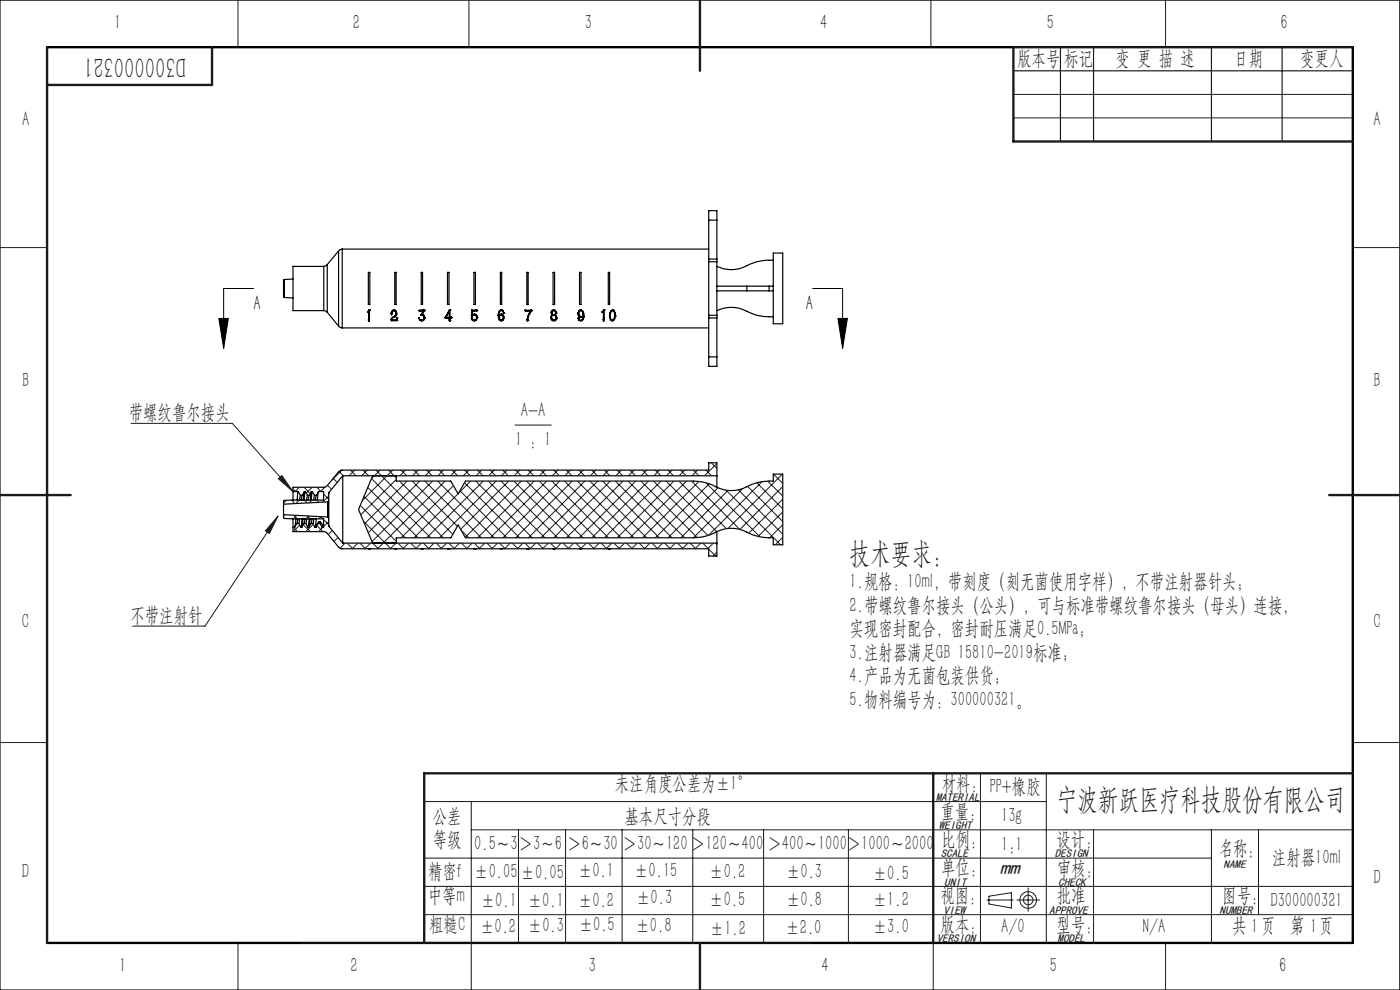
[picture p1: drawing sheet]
<svg xmlns="http://www.w3.org/2000/svg" width="297mm" height="210mm" viewBox="0 0 297 210" stroke-linecap="round" stroke-linejoin="round" font-family="sans-serif">
<path d="M46.4 67.5h2l-1 6.4zM53.8 61.2h-6.4v12.7M172.4 61.2h6.4v12.7M177.8 67.5h2l-1 6.4z" fill="none" stroke="#000" stroke-width=".21"/>
<g fill="none" stroke="#191924" stroke-width=".21">
<path d="M50.5 0v10M99.5 0v10M197.5 0v10M247.3 0v10M215 20h72M215 25h72M0 52.5h10M287 52.5h10M27.8 89.8h21.5l12.9 14.5M109.3 90.2h7.6M59 109.5l-1.9 3.7-.8-.6zM59 109.5l-15.5 23.3h-15.3"/>
<path d="M59.1 101.6l.7-.7 2.4 3.4zM0 157.5h10M287 157.5h10M90 170h132M100 176h187M100 170v40M110 176v24M120 176v24M132 176v24M147 176v24M162 176v24M180 176v24"/>
<path d="M208 164v36M222 164v36M232 176v24M257 176v24M267 176v18M90 182h167M90 188h197M90 194h197M209.4 190.9h5.6M209.8 190.1l4.8-.7v3.2l-4.8-.8zM215.7 190.9h4.9M218.1 188.3v5"/>
<path d="M50.5 200v10M198 200v10M247.3 200v10"/>
<circle cx="218.1" cy="190.9" r="1.77"/>
<circle cx="218.1" cy="190.9" r="1.03"/>
</g>
<path d="M0 0h297v210h-297z" fill="none" stroke="#000" stroke-width=".25"/>
<path d="M10 10h277v190h-277" fill="none" stroke="#000" stroke-width=".5"/>
<path d="M215 10h72M215 15h72M225 10v20M232 10v20M257 10v20M272 10v20M64 200h108" fill="none" stroke="#191924" stroke-width=".25"/>
<path d="M10 10v190M45 10v8h-35M148.5 0v15M215 10v20h72M0 105h15M282 105h15M198 164v36M287 164h-197v36M148.5 200v10" fill="none" stroke="#191924" stroke-width=".5"/>
<path d="M177.8 67.5h2l-1 6.4zM46.4 67.5h2l-1 6.4z" fill="#000"/>
<path d="M59.1 101.6l.7-.7 2.4 3.4zM59 109.5l-1.9 3.7-.8-.6z" fill="#191924"/>
<g fill="none" stroke="#000" stroke-width=".25">
<path d="M60.3 59.3l-.2 .1v3.6l.2 .1M60.3 59.3v3.8M62.2 59.2l-1.9 .1M68.7 56.5h-6.5v9.4h6.5M68.7 56.5v9.4M69.4 56.1l-.7 .4M69.4 56.1v10.1M71.8 53.2v16M71.8 53.2l-2.4 2.9M72.6 52.8l-.8 .4M72.6 52.8v16.8M72.6 52.8h77.8"/>
<path d="M78.1 57.8h.4v6.8h-.4zM83.7 57.8h.3v6.8h-.3zM89.4 57.8h.2v6.8h-.2zM94.9 57.8h.3v6.8h-.3zM100.5 57.8h.4v6.8h-.4zM106.2 57.8h.2v6.8h-.2zM111.8 57.8h.2v6.8h-.2zM117.3 57.8h.4v6.8h-.4zM122.9 57.8h.4v6.8h-.4zM129 57.8h.3v6.8h-.3zM150.4 55v.5M150.4 46.7v-2h1.7v2"/>
<path d="M150.4 55.5h1.7M150.4 55h1.7M150.4 46.7v8.3M150.4 55.5v11.4M150.4 46.7h1.7M152.1 55v.5M152.1 46.7v8.3M152.1 55.5v11.4M164 53.7h2.1v15h-2.1zM164 55.2a11.2 11.2 0 0 0-6.3 1.5 6.8 6.8 0 0 1-5.6-.2M60.3 63.1l1.9 .1M68.7 65.9l.7 .3"/>
<path d="M69.4 66.2l2.4 3M71.8 69.2l.8 .4M72.6 69.6h77.8M78 66.2l.2-.1v1.4M78 66.2h.1M78.2 67.5l-.1 .4M78.2 67.5h.1M78.2 65.9h.1M78.2 65.9l-.2 .3M78.3 65.7h.1M78.3 65.7l-.1 .2M78.4 65.7h.1"/>
<path d="M78.4 65.7l-.1 2.4-.2-.2 .1-.4M83 66.4h.1M83 67.8v.2l1.2-.1M83 66.4l.1 .4 .2-.7 .2-.1h.3a.74 .74 0 0 1 .1 .9l-.2 .2M83 67.8h.1M83 67.8v.1M83.5 67.2l-.5 .6M83.5 67.2h.1M83.6 65.8a.63 .63 0 0 1 .6 .8M83.6 65.8l-.5 .2-.1 .4M83.6 65.8h.1M83.6 65.8a.82 .82 0 0 1 .6 .9 .82 .82 0 0 1-.8 .7l-.3 .5h.9"/>
<path d="M83.7 67.1l-.2 .1M83.7 67.1h.1M84 66.5l-.1 .4-.2 .2M84 67.9h.1M84.1 67.8l-.1 .1M84.1 67.8h.1M84.1 67.5h.1M84.1 67.5v.3M84.2 67.5h.1M84.2 67.9h.1M84.2 67.9v.1M84.2 67.5v.4"/>
<path d="M88.9 65.9h.1M88.9 65.9l.1 .1 .8-.1-.2 .4M88.9 67.4l.2 .5h.4M88.9 67.4a.57 .57 0 0 0 .4 .7 .57 .57 0 0 0 .7-.2l.1-.5M88.9 67.5l.3 .4 .3 .1M88.9 67.4v.1M89 65.9h-.1M89 65.9h.1M89.1 65.9h.1M89.3 66.7l.1 .2 .2-.1 .3 .5v.5l-.4 .2M89.3 66.7h.1M89.4 66.7h.1"/>
<path d="M89.5 67.9v.1M89.5 66.7l.4 .2 .2 .5M89.6 66.3h.1M89.6 66.3l-.2 .4M89.8 65.8h.1M89.8 65.8l-.7 .1M89.8 65.7h.1M89.8 65.7v.1M89.9 65.7h.1M89.9 65.7v.1M89.9 65.7h-.1M89.9 67.4v.4l-.4 .1"/>
<path d="M89.9 65.8h.1M89.9 65.8l.1 .1M90 65.9l-.5 .8M90 65.9h.1M90.1 67.4h.1M94.4 67.3l.1 .2h.8v.3M94.4 67.3h.1M95.3 67.8v.1M95.3 67.8v.2M95.3 66.1v1.2l-.7 .1zM95.3 67.8h.1M95.3 68l.1 .1"/>
<path d="M95.3 68h.1M95.4 65.7l-1 1.6M95.4 65.7l-.9 1.6M95.4 65.7h.1M95.4 68.1h.1M95.5 68h.1M95.5 67.3h.1M95.5 65.7v1.6M95.5 68l-.1 .1M95.5 65.7h.1M95.5 68v.1M95.6 67.3h.1"/>
<path d="M95.6 67.3h-.1M95.7 67.3h.1M95.7 67.3l.1 .1M95.7 67.3h-.1M95.8 67.4h-.3v.6M95.8 67.4h.1M100 67l.2 .1a.43 .43 0 0 1 .4-.3 .43 .43 0 0 1 .4 .2v.8l-.4 .2M100 67.5h.1M100 65.7h.1M100 65.7l.1 1.2M100.1 67.5l.1 .3 .4 .1M100.1 67.5l.1 .3 .4 .2"/>
<path d="M100.1 66.2h.1M100.1 66.9h.1M100.1 67.5h.1M100.1 66.9l-.1 .1M100.1 65.7l.1 .2M100.1 65.7h.1M100.2 65.9h.1M100.2 65.9h.2M100.3 65.9h.1M100.4 65.9h.1M100.6 65.9h.1M100.6 65.9h.2"/>
<path d="M100.6 65.9h-.2M100.6 67.9v.1M100.6 66.6a.61 .61 0 0 1 .6 .8M100.6 66.6l-.4 .2M100.6 66.7l-.4 .1M100.6 66.7a.58 .58 0 0 1 .6 .7M100.6 66.6v.1M100.8 65.9h.1M100.9 65.8l-.1 .1M100.9 65.8h.1M101 65.8h.1M101 65.8h-.1"/>
<path d="M101 65.7h.1M101 65.7l.2 .2M101 65.7v.1M101.1 67.4l-.1 .4-.4 .1M101.2 65.9l-1 .2v.7M101.2 65.9h.1M101.2 67.4a.6 .6 0 0 1-.5 .7 .6 .6 0 0 1-.7-.6M101.2 67.4h.1M105.9 67.4l.1-.4a.36 .36 0 0 1 .6-.1l.2 .8-.4 .3M105.9 67.4l.1 .4 .4 .2M105.9 67.4l.1 .4 .4 .1M105.9 67.4h.1"/>
<path d="M106.3 66.7l.5 .2 .1 .5M106.3 66.7h.1M106.4 65.7l.3 .2 .2 .5M106.4 65.7l-.4 .1-.2 .4-.1 .9M106.4 65.7h.1M106.4 65.7h-.1a1.42 1.42 0 0 0-.1 2.3l.2 .1a.73 .73 0 0 0 .5-.8 .73 .73 0 0 0-.6-.6M106.4 67.9v.1M106.8 67.4l-.1 .4-.3 .1M106.9 66.4l-.1 .1a.45 .45 0 0 0-.2-.5 .45 .45 0 0 0-.5 0l-.2 .5-.1 .6 .2-.3 .3-.1M106.9 66.4h.1M111.3 65.8v.1a.74 .74 0 0 0 1 .1h.2l-.1 .2M111.3 65.8h.1"/>
<path d="M111.3 65.8l.1 .1M111.4 65.9h.1M111.4 65.9h1.1M111.6 65.9h.1M111.8 67.9h.1M111.8 67.9l.1 .2M111.8 67.8h.1M111.8 67.8v.1M112 68v.1M112 68h.1M112 67.9v.1M112 68.1h-.1"/>
<path d="M112 65.9h.1M112.2 66.6l-.4 1.2M112.2 66.6h.1M112.4 66.2h.1M112.4 66.2l-.2 .4M112.5 65.9h.1M112.6 65.7h.1M112.6 65.7l.2 .2M112.6 65.7l-.1 .2M112.8 65.9h.1M112.8 65.9l-.7 1.2-.1 .9M116.8 67.4h.1"/>
<path d="M116.9 66.2h.1M116.9 66.2v.4l.3 .3M116.9 66.2v.1M117 67.4v.3M117 67.7l.5 .2M117 67.7h.1M117.1 66.4a.43 .43 0 0 1 .5-.5 .43 .43 0 0 1 .2 .8l-.3 .1M117.1 66.4l.1 .3 .3 .1M117.1 66.3v.1M117.2 66.9l-.4 .5M117.2 66.9h.1M117.5 65.7l.4 .3 .1 .4"/>
<path d="M117.5 65.7l-.4 .2-.2 .3M117.5 65.7h.1M117.5 66.8h.1M117.5 67.9h.1M117.7 66.8l.3 .2 .1 .5M117.7 66.8l.4 .4v.5a.67 .67 0 0 1-.7 .4 .67 .67 0 0 1-.6-.7M117.9 66.3l-.1 .3-.3 .2M118 66.4l-.3 .4M118 67.4l-.2 .5h-.3M118 67.4a.52 .52 0 0 0-.6-.5 .52 .52 0 0 0-.4 .8M118 66.4h.1M118 67.4h.1"/>
<path d="M122.7 66.4a.61 .61 0 0 0 .2 .9 .61 .61 0 0 0 .8-.3v.3M122.7 66.4h.1M122.7 67.5h.1M122.7 66.4l-.1 .3M122.8 66.6v.3M122.8 66.9l.1 .2 .3 .1M122.8 66.9h.1M122.8 66.9l.2 .3h.2M123.2 65.7l.3 .2 .3 .4 .1 .8M123.2 65.7l-.4 .3-.1 .4M123.2 65.7l.3 .2 .3 .4 .1 .9M123.2 65.7h.1"/>
<path d="M123.2 67.2h.1M123.6 66.6l-.1 .5-.3 .1M123.6 66.6v-.4a.44 .44 0 0 0-.6-.2 .44 .44 0 0 0-.2 .5v.4M123.6 66.6h.1M123.7 67.3l-.1 .4a.46 .46 0 0 1-.5 .3 .46 .46 0 0 1-.4-.5M123.7 67.1h.1M123.7 67.3h.1M123.9 67.2l-.1 .5a.57 .57 0 0 1-.7 .4 .57 .57 0 0 1-.4-.6M123.9 67.1v.1M127.7 66.2l.3-.1v1.4M127.7 66.2h.1M128 67.5v.4"/>
<path d="M128 67.5l.1 .6M128 67.5h.1M128.1 68.1h.1M128.1 65.9h.1M128.1 65.9l-.4 .3M128.1 65.7h.1M128.1 65.7v.2M128.2 65.7l-.1 2.4M128.2 65.7h.1M129.3 67h.1M129.3 67l.2 .9 .4 .2 .5-.4 .2-.6M129.4 67.1l.2 .7 .3 .2"/>
<path d="M129.8 66h.3a1.49 1.49 0 0 1-.1 1.9l-.2 .1a1.38 1.38 0 0 1 0-2zM129.9 68h.1M130 65.7l-.4 .3-.3 1M130 65.7l.1 .1a1.28 1.28 0 0 1 .5 1.3M130 65.7h.1M130.4 66.9l-.2 .9-.3 .2M130.6 67.1h.1M150.4 66.9v.5M150.4 75.7v2h1.7v-2M150.4 66.9h1.7M150.4 67.4v8.3M150.4 67.4h1.7"/>
<path d="M150.4 75.7h1.7M152.1 61.7h6.3M152.1 60.7h6.3M152.1 65.9a7.2 7.2 0 0 1 6.9 .4 10.6 10.6 0 0 0 5 .9M152.1 66.9v.5M152.1 67.4v8.3M158.4 61.7h4.8M158.4 60.7h4.8M158.4 60.7v1M163.2 61.7h.8M163.2 60.7v1M163.2 60.7h.8"/>
<path d="M60.1 109.2v.6l.2 .2 1.9 .1M60.1 107v2.2M60.1 109.2l9.4 .5M62.2 104.3v1.8M62.2 110.1v1.8M62.2 106.1h-1.9l-.2 .2v.7M62.2 111.9v.9h6.9l2.7 3.3 .6 .3h78v1.6h1.7v-2.8M62.2 104.3h1.1M62.2 110.1h6.5v1.8h-.4M62.8 110.1l-.2 1.7M63 111a.91 .91 0 0 1-.8 .9M63 111h.4"/>
<path d="M63.2 110.1l-.2 .9M63.3 104.3l.4 .8M63.3 104.3l-.3 1.8M63.4 111l.4 .9M63.6 110.1l-.2 .9M63.7 105.1l-.2 1M63.7 105.1h.4M64.1 110.1l-.3 1.8M64.1 105.1l-.2 1M64.3 110.1l-.2 1.7M64.5 111l-.5 .9h-.2M64.5 111h.4"/>
<path d="M64.5 104.3l-.2 1.8M64.7 110.1l-.2 .9M64.8 104.3l.4 .8M64.8 104.3l-.3 1.8M64.8 104.3h-.2l-.5 .8M64.9 111l.4 .9M65.1 110.1l-.2 .9M65.2 105.1l-.1 1M65.2 105.1h.4M65.6 110.1l-.3 1.8M65.6 105.1l-.2 1M65.8 110.1l-.3 1.7"/>
<path d="M66 111l-.5 .9h-.2M66 111h.4M66 104.3l-.2 1.8M66.2 110.1l-.2 .9M66.3 104.3l.4 .8M66.3 104.3l-.3 1.8M66.3 104.3h-.2l-.5 .8M66.4 111l.4 .9M66.6 110.1l-.2 .9M66.7 105.1l-.2 1M66.7 105.1h.4M67.1 105.2l-.2 .9"/>
<path d="M67.1 110.1l-.3 1.8M67.1 105.1l.5-.8h1.1v1.8h-6.5M67.1 105.1h.1M67.5 111l-.5 .9h-.2M67.5 111h.4M67.6 104.3l-.3 1.8M67.6 110.7l-.5 .7v.4M67.6 110.7l-.1 .3M67.6 110.7h.4M67.9 111l.4 .9M68 110.7l.4 .7-.1 .5M68 110.7l-.1 .3"/>
<path d="M69.5 106.5v3.2M69.5 106.5l-9.4 .5M69.5 109.7l.2 .2M69.7 104.6h.1M69.7 111.6h.1M69.7 104.6v7M69.7 106.2v3.7M69.7 104.6v1.6M69.7 109.9v1.7M69.7 106.2l-.2 .3M69.7 111.6l3 3.6M72.7 100.9v14.3"/>
<path d="M72.7 115.2h79.4M72.7 100.9h79.4M72.7 100.9l-3 3.7M78.1 116.4h.1M78.5 116.4h.1M79.1 100.9l-3 7.2 3 7.1M83.7 116.4h.1M84 116.4h.1M84.1 100.9v1.2h11.5l1.6 2.7 1.5-2.7h48.4a11.4 11.4 0 0 1 5.5 1.5 7.6 7.6 0 0 0 7-.9l1.7-.5 2.7-.1v-1.5h2.1v15h-2.1v-1.5a11.6 11.6 0 0 1-6.3-1.6 7.6 7.6 0 0 0-7 .9l-1.7 .5-1.9 .2h-48.4l-1.5-2.7-1.6 2.7h-11.5v1.1M89.4 116.4h.1M89.6 116.4h.1M94.9 116.4h.1"/>
<path d="M95.2 116.4h.1M100.5 116.4h.1M100.9 116.4h.1M106.2 116.4h.1M106.4 116.4h.1M111.8 116.4h.1M112 116.4h.1M117.3 116.4h.1M117.7 116.4h.1M122.9 116.4h.1M123.3 116.4h.1M129 116.4h.1"/>
<path d="M129.3 116.4h.1M152.1 100.9v-2.7h-1.7v1.5h-78l-.6 .4-2.7 3.2-6.9 .1v.9M152.1 112.8v2.4M152.1 100.9v2.5"/>
</g>
<g fill="none" stroke="#191924" stroke-width=".21">
<path d="M72.5 99.7l-2.2 2.3M74.3 99.7l1.2 1.2M75.2 99.7l-1.2 1.2M77 99.7l1.2 1.2M77.9 99.7l-1.2 1.2M79.7 99.7l14.4 14.4M80.6 99.7l-1.8 1.9M82.4 99.7l1.7 1.7M83.3 99.7l-6.5 6.5M85.1 99.7l1.2 1.2M86 99.7l-1.2 1.2M87.8 99.7l1.2 1.2"/>
<path d="M88.7 99.7l-1.2 1.2M90.5 99.7l1.2 1.2M91.4 99.7l-1.2 1.2M93.2 99.7l1.2 1.2M94.1 99.7l-1.2 1.2M95.9 99.7l1.2 1.2M96.8 99.7l-1.2 1.2M98.6 99.7l1.2 1.2M99.5 99.7l-1.2 1.2M101.2 99.7l1.3 1.2M102.2 99.7l-1.2 1.2M104 99.7l1.2 1.2"/>
<path d="M104.9 99.7l-1.2 1.2M106.6 99.7l1.2 1.2M107.6 99.7l-1.2 1.2M109.4 99.7l1.2 1.2M110.3 99.7l-1.2 1.2M112 99.7l1.2 1.2M113 99.7l-1.2 1.2M114.7 99.7l1.2 1.2M115.6 99.7l-1.2 1.2M117.4 99.7l1.2 1.2M118.4 99.7l-1.2 1.2M120.1 99.7l1.2 1.2"/>
<path d="M121 99.7l-1.2 1.2M122.8 99.7l1.2 1.2M123.8 99.7l-1.2 1.2M125.5 99.7l1.2 1.2M126.4 99.7l-1.2 1.2M128.2 99.7l1.2 1.2M129.1 99.7l-1.2 1.2M130.9 99.7l1.2 1.2M131.8 99.7l-1.2 1.2M133.6 99.7l1.2 1.2M134.5 99.7l-1.2 1.2M136.3 99.7l1.2 1.2"/>
<path d="M137.2 99.7l-1.2 1.2M139 99.7l1.2 1.2M139.9 99.7l-1.2 1.2M141.7 99.7l1.2 1.2M142.6 99.7l-1.2 1.2M144.4 99.7l1.2 1.2M145.3 99.7l-1.2 1.2M147.1 99.7l1.2 1.2M148 99.7l-1.2 1.2M149.8 99.7l1.2 1.2M150.9 98.2l1.2 1.2M152.1 98.3l-2.6 2.6"/>
<path d="M60.1 109.8l.2 .2M60.4 109.2l-.3 .2M60.7 106.1l-.6 .6M61.8 106.1l.8 .7M62.2 103.7l.5 .6M62.2 111.9l.9 .9M62.3 109.3l.8 .8M62.9 109.3l-.7 .8M63.5 103.4l-.9 .9M63.5 106.1l-.7 .7M63.6 111.4l-1.4 1.4M64.3 111.3l1.5 1.5"/>
<path d="M64.5 103.4l1.3 1.3M64.5 106.1l.7 .6M65.2 109.4l.6 .7M65.5 109.5l-.6 .6M66.2 103.4l-1.2 1.2M66.2 106.1l-.6 .6M66.5 111.2l-1.6 1.6M67.2 106.1l.5 .5M67.2 103.4l.9 .9M67.2 111.5l1.3 1.3M68 109.6l.5 .5M68.1 109.6l-.5 .5"/>
<path d="M68.5 111.9l-.9 .9M68.7 110.2l1 1.1M68.7 104.8l1 1.1M68.9 103.3l-.9 1M69.5 103l.8 .8M69.7 105.3l-1.3 1.2M69.7 110.7l-1 1M70.5 112.5l-.9 .9M70.7 101.5l.8 .8M71.7 114l-.8 .9M71.9 100l.9 .9M73.2 115.2l-1.1 1.1"/>
<path d="M73.7 115.2l1.2 1.2M75.9 115.2l-1.2 1.2M76.3 115.2l1.2 1.2M76.4 107.2l7.7 7.6M77.1 110.6l5.8 5.8M77.2 105.3l8.8 8.8M78 103.4l10.7 10.7M78.6 115.2l-1.2 1.2M78.8 101.5l12.6 12.6M79.1 115.2l1.2 1.2M84.1 115.1l-1.3 1.3M84.1 101.7l-7.6 7.5"/>
<path d="M84.4 115.2l1.2 1.2M84.8 102.1l11.3 11.2M86.4 102.1l-9.1 9M86.7 115.2l-1.2 1.2M87.1 115.2l1.2 1.2M87.5 102.1l9.5 9.5M89 102.1l-10.9 10.9M89.4 115.2l-1.2 1.2M89.8 115.2l1.2 1.2M90.1 102.1l12 12M91.8 102.1l-12.9 12.8M92.1 115.2l-1.2 1.2"/>
<path d="M92.5 115.2l1.2 1.2M92.9 102.1l11.9 12M94.4 102.1l-14.3 14.3M94.8 115.2l-1.2 1.2M95.2 115.2l1.2 1.2M95.5 102.1l.3 .2M96.2 103l-11.1 11.1M97.2 104.7l-9.4 9.4M97.5 115.2l-1.2 1.2M97.6 104.1l9.9 10M97.8 112.4l1.6 1.7M97.9 115.2l1.2 1.2"/>
<path d="M98.6 102.4l11.6 11.7M99.8 102.1l-2.5 2.5M100.2 115.2l-1.2 1.2M100.6 115.2l1.2 1.2M100.9 102.1l12 12M102.5 102.1l-12 12M102.8 115.2l-1.2 1.2M103.3 115.2l1.2 1.2M103.6 102.1l12 12M105.2 102.1l-12 12M105.6 115.2l-1.2 1.2M106 115.2l1.2 1.2"/>
<path d="M106.3 102.1l12 12M107.9 102.1l-10.2 10.2M108.2 115.2l-1.2 1.2M108.7 115.2l1.2 1.2M109 102.1l12 12M110.6 102.1l-11.9 11.9M110.9 115.2l-1.2 1.2M111.4 115.2l1.2 1.2M111.7 102.1l12 12M113.3 102.1l-12 12M113.6 115.2l-1.2 1.2M114.1 115.2l1.2 1.2"/>
<path d="M114.4 102.1l12 12M116 102.1l-12 12M116.3 115.2l-1.2 1.2M116.8 115.2l1.2 1.2M117.1 102.1l12 12M118.7 102.1l-12 12M119 115.2l-1.2 1.2M119.5 115.2l1.1 1.2M119.8 102.1l12 12M121.4 102.1l-12 12M121.7 115.2l-1.2 1.2M122.2 115.2l1.2 1.2"/>
<path d="M122.5 102.1l12 12M124.1 102.1l-12 12M124.4 115.2l-1.2 1.2M124.8 115.2l1.2 1.2M125.2 102.1l12 12M126.8 102.1l-12 12M127.1 115.2l-1.2 1.2M127.5 115.2l1.2 1.2M127.8 102.1l12.1 12M129.5 102.1l-12 12M129.8 115.2l-1.2 1.2M130.2 115.2l1.2 1.2"/>
<path d="M130.6 102.1l12 12M132.2 102.1l-12 12M132.5 115.2l-1.2 1.2M132.9 115.2l1.2 1.2M133.2 102.1l12 12M134.9 102.1l-12 12M135.2 115.2l-1.2 1.2M135.6 115.2l1.2 1.2M136 102.1l11.9 11.9M137.5 102.1l-11.9 12M137.9 115.2l-1.2 1.2M138.3 115.2l1.2 1.2"/>
<path d="M138.6 102.1l11.6 11.5M140.2 102.1l-12 12M140.6 115.2l-1.2 1.2M141 115.2l1.2 1.2M141.3 102.1l10.7 10.7M142.9 102.1l-11.9 12M143.3 115.2l-1.2 1.2M143.7 115.2l1.2 1.2M144 102.1l10.1 10M145.6 102.1l-12 12M145.9 115.2l-1.2 1.2M146.4 115.2l1.2 1.2"/>
<path d="M146.7 102.1l10.3 10.2 9.1-9.1M148.3 102.1l-12 12M148.7 115.2l-1.2 1.2M149.1 115.2l1.2 1.2M149.8 102.4l11.4 11.5M150.4 116.5l1.4 1.5M150.5 102.6l-11.5 11.5M151.3 115.2l-1.2 1.2M151.8 115.2l.3 .3M152.1 117.1l-.8 .9M152.3 103.5l-10.6 10.6M154 104l11.6 11.6"/>
<path d="M154.4 104l-10 10.1M156.6 103.9l9.5 9.4M157.5 103.7l-10.4 10.4M158.6 103.2l7.5 7.4M160.5 102.4l5.6 5.5M161.7 102.2l-11.4 11.4M162.9 102.1l3.2 3.1M164.1 100.6l2 1.9M166 100.6l-11.6 11.5M166.1 105.9l-7.2 7.2M166.1 108.6l-5.3 5.2M166.1 111.3l-2.8 2.8"/>
<path d="M166.1 114l-1.6 1.6"/>
</g>
<g font-size="6.3" fill="#191924">
<text x="39.5" y="12.1" transform="rotate(-180 39.5 12.1)">D300000321</text>
<text x="180.2" y="119.4">技术要求：</text>
<text x="224.1" y="171.6">宁波新跃医疗科技股份有限公司</text>
</g>
<g font-size="4.4" fill="#191924">
<text x="24.2" y="6.2">1</text>
<text x="74.9" y="6.2">2</text>
<text x="124.1" y="6.2">3</text>
<text x="174" y="6.2">4</text>
<text x="222.1" y="6.2">5</text>
<text x="271.6" y="6.2">6</text>
<text x="215.8" y="13.8">版本号</text>
<text x="225.7" y="13.8">标记</text>
<text x="236.7" y="13.8">变 更 描 述</text>
<text x="261.9" y="13.8">日期</text>
<text x="275.8" y="13.8">变更人</text>
<text x="4.7" y="26.7">A</text>
<text x="291.4" y="26.7">A</text>
<text x="4.7" y="82">B</text>
<text x="291.4" y="82">B</text>
<text x="27.3" y="88.9">带螺纹鲁尔接头</text>
<text x="110.5" y="88.4">A-A</text>
<text x="109.3" y="94.6">1 : 1</text>
<text x="180.2" y="124.8">1.规格：10ml，带刻度（刻无菌使用字样），不带注射器针头；</text>
<text x="27.7" y="131.9">不带注射针</text>
<text x="180.2" y="129.8">2.带螺纹鲁尔接头（公头），可与标准带螺纹鲁尔接头（母头）连接，</text>
<text x="4.7" y="133.3">C</text>
<text x="180.2" y="134.8">实现密封配合，密封耐压满足0.5MPa;</text>
<text x="291.4" y="133.3">C</text>
<text x="180.2" y="139.8">3.注射器满足GB 15810-2019标准；</text>
<text x="180.2" y="144.8">4.产品为无菌包装供货；</text>
<text x="180.2" y="149.8">5.物料编号为：300000321。</text>
<text x="130.4" y="167.7">未注角度公差为±1°</text>
<text x="199.8" y="167.5">材料:</text>
<text x="199.5" y="173.5">重量：</text>
<text x="210" y="168.3">PP+橡胶</text>
<text x="91.8" y="174.5">公差</text>
<text x="91.8" y="179.5">等级</text>
<text x="132.5" y="174.5">基本尺寸分段</text>
<text x="199.7" y="179.5">比例:</text>
<text x="212.4" y="174.3">13g</text>
<text x="224.1" y="179.4">设计:</text>
<text x="100.6" y="180.4">0.5～3</text>
<text x="110" y="180.4">＞3～6</text>
<text x="120.4" y="180.4">＞6～30</text>
<text x="122.6" y="185.9">±0.1</text>
<text x="132.1" y="180.4">＞30～120＞120～400</text>
<text x="134.5" y="185.9">±0.15</text>
<text x="162.8" y="180.4">＞400～1000＞1000～2000</text>
<text x="199.7" y="185.3">单位:</text>
<text x="212.4" y="180.6">1:1</text>
<text x="224.2" y="185.6">审核：</text>
<text x="258.5" y="181.4">名称：</text>
<text x="269.8" y="183.2">注射器10ml</text>
<text x="4.7" y="186.2">D</text>
<text x="90.8" y="191.3">中等m</text>
<text x="90.8" y="186.2">精密f</text>
<text x="100.6" y="186.2">±0.05</text>
<text x="110.5" y="186.4">±0.05</text>
<text x="135" y="191.7">±0.3</text>
<text x="150.5" y="186.2">±0.2</text>
<text x="166.7" y="186.2">±0.3</text>
<text x="185.2" y="186.6">±0.5</text>
<text x="199.5" y="191.3">视图：</text>
<text x="224.2" y="191.3">批准</text>
<text x="259.3" y="191.3">图号:</text>
<text x="291.4" y="187.6">D</text>
<text x="91.1" y="197.4">粗糙C</text>
<text x="101.8" y="197.8">±0.2</text>
<text x="102" y="192.3">±0.1</text>
<text x="112" y="192.3">±0.1</text>
<text x="112" y="197.7">±0.3</text>
<text x="122.6" y="192.3">±0.2</text>
<text x="122.8" y="197.5">±0.5</text>
<text x="134.8" y="197.8">±0.8</text>
<text x="150.5" y="192.1">±0.5</text>
<text x="166.8" y="192.1">±0.8</text>
<text x="185.2" y="192.3">±1.2</text>
<text x="185.2" y="197.9">±3.0</text>
<text x="199.5" y="197.4">版本：</text>
<text x="212.4" y="197.9">A/0</text>
<text x="224.1" y="197.4">型号:</text>
<text x="242.5" y="197.9">N/A</text>
<text x="261.4" y="197.8">共 1页</text>
<text x="269.5" y="192.4">D300000321</text>
<text x="273.7" y="197.8">第 1页</text>
<text x="150.6" y="198.3">±1.2</text>
<text x="166.6" y="198.1">±2.0</text>
<text x="25.3" y="206.1">1</text>
<text x="74.4" y="206.1">2</text>
<text x="124.9" y="206.1">3</text>
<text x="174.3" y="206.1">4</text>
<text x="222.7" y="206.1">5</text>
<text x="271.4" y="206.1">6</text>
</g>
<g font-size="4.4">
<text x="53.8" y="65.7">A</text>
<text x="170.9" y="65.7">A</text>
</g>
<text font-size="4.2" fill="#191924" x="212.2" y="185.3">mm</text>
<g font-size="2.4" fill="#191924">
<text x="198.5" y="169.9">MATERIAL</text>
<text x="199.2" y="175.9">WEIGHT</text>
<text x="199.6" y="181.8">SCALE</text>
<text x="223.8" y="181.8">DESIGN</text>
<text x="259.6" y="184.2">NAME</text>
<text x="200.3" y="187.9">UNIT</text>
<text x="224.5" y="187.9">CHECK</text>
<text x="200.1" y="193.8">VIEW</text>
<text x="222.6" y="193.8">APPROVE</text>
<text x="258.7" y="194">NUMBER</text>
<text x="198.7" y="199.9">VERSION</text>
<text x="224.4" y="199.8">MODEL</text>
</g>
</svg>
